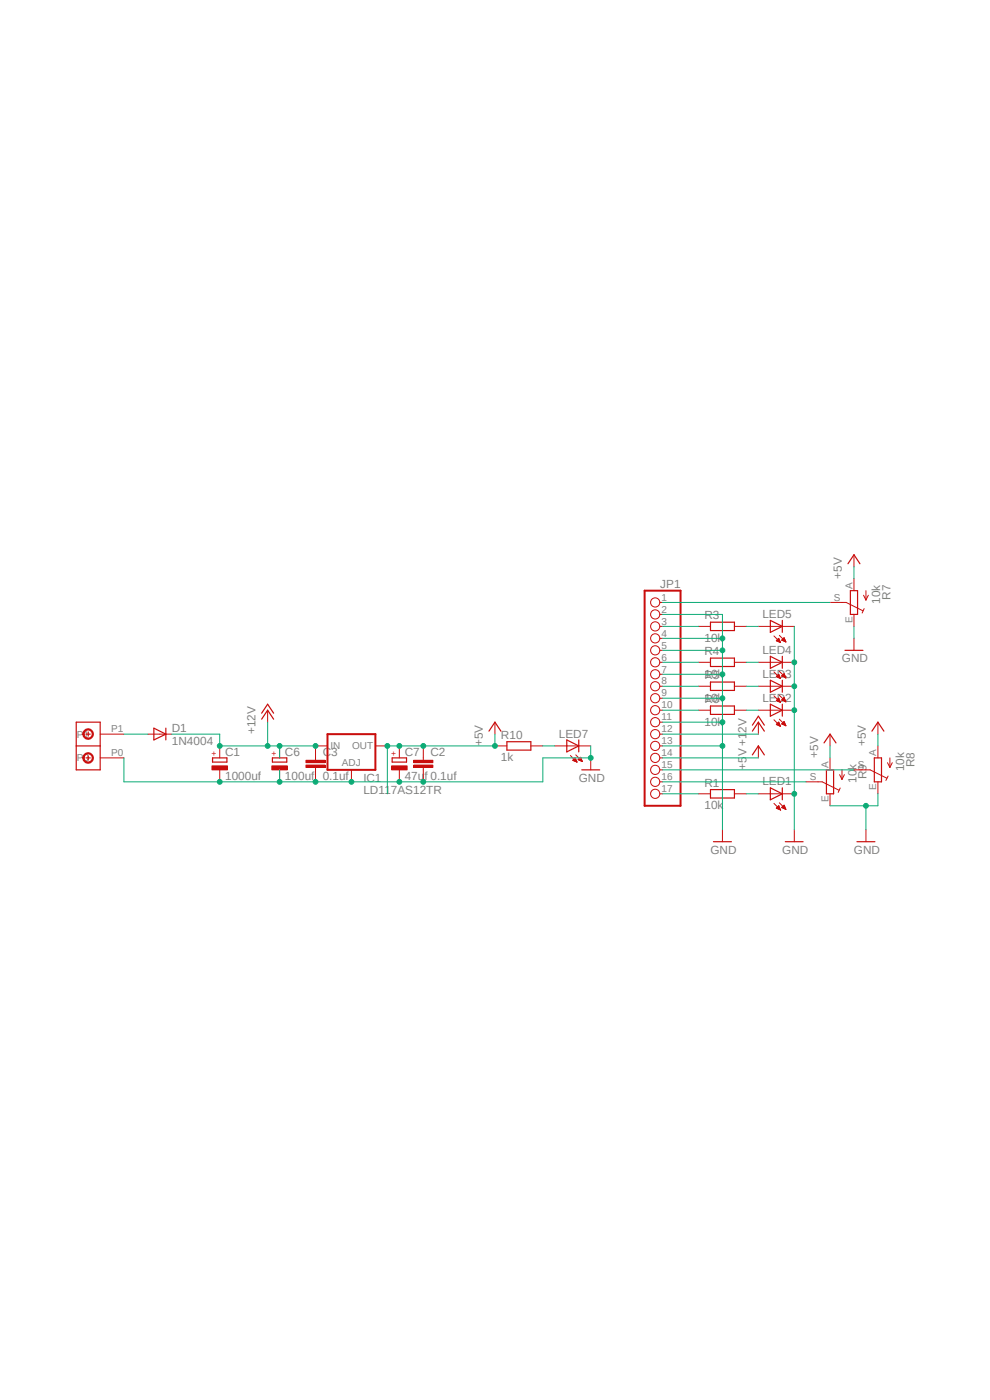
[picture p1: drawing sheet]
<svg xmlns="http://www.w3.org/2000/svg" width="210mm" height="297mm" viewBox="0 0 210 297" stroke-linecap="round" stroke-linejoin="round" font-family="sans-serif">
<path d="M16 115.3l178.8 66.4M194.8 115.3l-178.8 66.4" fill="none" stroke="#fff" stroke-width=".21"/>
<path d="M136.7 125.3h7.7v45.6h-7.7z" fill="none" stroke="#c90d0c" stroke-width=".42"/>
<g fill="none" stroke="#c90d0c" stroke-width=".21">
<path d="M181.1 117.7v2.5M140 127.8h.5M140 130.3h.5M140 132.9h.5M140 135.4h.5M140 138h.5M148.2 132.9h2.5M155.8 132.9h2.5M160.9 132.9h7.6M164.2 134.9l1.4 1.4M164.7 135.9l.5-.5 .4 .9zM164.7 135.9h.7"/>
<path d="M164.8 136h.6M164.8 135.8h.5M164.9 135.7h.4M165 136.1h.4M165 135.6h.3M165.1 135.6h.1M165.1 135.5h.1M165.2 136.1h.3M165.3 134.8l1.4 1.4M165.4 136.2h.1M165.8 135.8h.7M165.8 135.8l.9 .4"/>
<path d="M165.8 135.8l.5-.5 .4 .9M165.9 135.7h.6M166 135.9h.5M166 135.6h.5M166.1 135.6h.3M166.2 135.5h.2M166.2 136h.4M166.2 135.3h.1M166.4 136.1h.2M166.6 136.1h.1M176.1 127.8h3.4l3.5 1.8M181.1 122.8v2.5"/>
<path d="M181.1 130.3v2.6M181.1 135.4v2.6M183.2 126.3l.5 1M183.3 129.1l-.4 .9M183.7 125.3v2M184.2 126.3l-.5 1M140 140.5h.5M140 143h.5M140 145.6h.5M140 148.1h.5M140 150.7h.5M140 153.2h.5"/>
<path d="M140 155.7h.5M140 158.2h.5M148.2 140.5h2.5M148.2 145.6h2.5M148.2 150.7h2.5M155.8 140.5h2.5M155.8 145.6h2.5M155.8 150.7h2.5M160.9 140.5h7.6M160.9 145.6h7.6M160.9 150.7h7.6M160.9 153.2v2.5"/>
<path d="M160.9 158.2v2.6M164.2 152.7l1.4 1.4M164.2 147.6l1.4 1.4M164.2 142.5l1.4 1.4M164.7 143.6l.5-.6 .4 .9zM164.7 143.5h.7M164.7 153.7h.7M164.7 153.6h.7M164.7 148.6h.7M164.8 148.7h.6M164.8 143.4h.6M164.8 153.5h.5"/>
<path d="M164.8 148.5h.5M164.8 143.6h.6M164.8 143.3h.5M164.9 153.5h.4M164.9 148.4h.4M164.9 153.8h.5M164.9 143.3h.4M165 153.4h.2M165 148.8h.4M165 148.3h.3M165 143.7h.4M165.1 153.3h.1"/>
<path d="M165.1 148.2h.1M165.1 143.2h.1M165.1 148.1h.1M165.1 153.2h.1M165.1 153.9h.4M165.1 143.1h.1M165.2 153.2l-.5 .5 .9 .4M165.2 153.2l.4 .9M165.2 148.1l-.5 .5 .9 .4M165.2 148.1l.4 .9M165.2 148.8h.3M165.2 143.8h.3"/>
<path d="M165.3 152.6l1.4 1.4M165.3 147.5l1.4 1.4M165.3 142.4l1.4 1.4M165.4 154h.1M165.4 148.9h.1M165.4 143.9h.1M165.8 153.5h.7M165.8 148.5h.7M165.8 148.5l.9 .4M165.8 148.5l.5-.5 .4 .9M165.8 143.4h.7M165.8 143.4l.9 .4"/>
<path d="M165.8 143.4l.5-.5 .4 .9M165.9 143.3h.6M165.9 153.5h.6M165.9 148.4h.6M165.9 153.6h.6M166 153.4h.5M166 148.6h.6M166 148.3h.5M166 143.5h.6M166.1 153.3h.3M166.1 148.2h.3M166.1 143.2h.3"/>
<path d="M166.2 148.1h.2M166.2 153.2h.2M166.2 153.7h.4M166.2 143.1h.2M166.2 148.7h.4M166.2 143h.1M166.2 153.1h.1M166.2 148h.1M166.2 143.6h.4M166.3 153.1l-.5 .5 .9 .4M166.3 153.1l.4 .9M166.4 153.8h.2"/>
<path d="M166.4 148.8h.2M166.5 143.7h.1M166.6 153.9h.1M166.6 148.8h.1M166.7 143.8h.1M176.1 155.7v2.5M186.2 153.2v2.5M186.2 158.2v2.6M140 160.8h.5M140 163.3h.5M140 165.9h.5M140 168.4h.5"/>
<path d="M148.2 168.4h2.5M153.2 176v2.6M155.8 168.4h2.5M160.9 168.4h7.6M164.2 170.4l1.4 1.5M164.7 171.4l.5-.5 .4 .9zM164.7 171.5h.7M164.7 171.4h.7M164.8 171.3h.5M164.9 171.2h.4M164.9 171.6h.5M165 171.1h.2"/>
<path d="M165.1 171h.1M165.1 171.7h.4M165.2 170.9v.1M165.3 170.3l1.4 1.4M165.4 171.7h.1M165.8 171.3h.7M165.8 171.3l.5-.5 .4 .9zM165.9 171.2h.6M165.9 171.4h.6M166 171.1h.5M166.1 171h.3M166.2 171.5h.4"/>
<path d="M166.2 170.9h.2M166.3 170.9h.1M166.4 171.6h.2M166.6 171.7h.1M168.5 176v2.6M171 165.9h3.4l3.6 1.7M176.1 160.8v2.5M176.1 168.4v2.5M178.1 164.3l.5 1.1M178.2 167.2l-.4 .9M178.6 163.3v2.1M179.1 164.3l-.5 1.1"/>
<path d="M181.1 163.3h3.5l3.5 1.8M183.7 176v2.6M186.2 165.9v2.5M188.3 161.8l.5 1M188.4 164.6l-.5 1M188.8 160.8v2M189.3 161.8l-.5 1"/>
<circle cx="139" cy="127.8" r=".98"/>
<circle cx="139" cy="130.3" r=".98"/>
<circle cx="139" cy="135.4" r=".98"/>
<circle cx="139" cy="132.9" r=".98"/>
<circle cx="139" cy="138" r=".98"/>
<circle cx="139" cy="153.2" r=".98"/>
<circle cx="139" cy="145.6" r=".98"/>
<circle cx="139" cy="158.2" r=".98"/>
<circle cx="139" cy="143" r=".98"/>
<circle cx="139" cy="150.7" r=".98"/>
<circle cx="139" cy="140.5" r=".98"/>
<circle cx="139" cy="148.1" r=".98"/>
<circle cx="139" cy="155.7" r=".98"/>
<circle cx="139" cy="165.9" r=".98"/>
<circle cx="139" cy="160.8" r=".98"/>
<circle cx="139" cy="163.3" r=".98"/>
<circle cx="139" cy="168.4" r=".98"/>
</g>
<g fill="none" stroke="#c90d0c" stroke-width=".25">
<path d="M179.9 119.6l1.2-1.9 1.3 1.9M150.7 132h5.1v1.8h-5.1zM150.7 139.6h5.1v1.8h-5.1zM163.4 131.6l2.5 1.3-2.5 1.3zM163.4 139.2l2.5 1.3-2.5 1.3zM165.9 131.6v2.6M165.9 139.2v2.6M179.2 138h3.8M180.4 125.3h1.5v5h-1.5zM150.7 144.7h5.1v1.8h-5.1zM150.7 149.8h5.1v1.8h-5.1zM159.6 155.1l1.3-1.9 1.2 1.9"/>
<path d="M159.6 153.8l1.3-1.9 1.2 1.9M163.4 144.3l2.5 1.3-2.5 1.3zM163.4 149.4l2.5 1.3-2.5 1.2zM165.9 144.3v2.6M165.9 149.4v2.5M174.8 157.6l1.3-1.9 1.2 1.9M185 155.1l1.2-1.9 1.3 1.9M45.1 160.8h3v.9h-3zM150.7 167.5h5.1v1.8h-5.1zM151.3 178.6h3.9M159.6 160.1l1.3-1.9 1.2 1.9M163.4 167.1l2.5 1.3-2.5 1.3z"/>
<path d="M165.9 167.1v2.6M166.6 178.6h3.7M175.3 163.3h1.5v5.1h-1.5zM181.8 178.6h3.8M185.5 160.8h1.5v5.1h-1.5z"/>
</g>
<path d="M45 162.5h3.3v.8h-3.3z" fill-rule="evenodd" fill="#c90d0c"/>
<path d="M21.3 155.7h5M46.6 158.2v2.6M21.3 160.8h5M45 162.5h3.3v.8h-3.3zM46.6 163.3v2.6" fill="none" stroke="#c90d0c" stroke-width=".21"/>
<path d="M16.2 153.2h5.1v10.1h-5.1zM16.2 158.2h5.1" fill="none" stroke="#c90d0c" stroke-width=".25"/>
<path d="M17.9 160a1.12 1.12 0 0 1 1.8 .3 1.12 1.12 0 0 1-.8 1.6 1.12 1.12 0 0 1-1.3-1.1h.2a.87 .87 0 0 1 1.2-.9 .87 .87 0 0 1 .3 1.4 .87 .87 0 0 1-1.4-.2l-.1-.3h-.2z" fill-rule="evenodd" fill="#c90d0c"/>
<path d="M17.9 160a1.12 1.12 0 0 1 1.8 .3 1.12 1.12 0 0 1-.8 1.6 1.12 1.12 0 0 1-1.3-1.1h.2a.87 .87 0 0 1 1.2-.9 .87 .87 0 0 1 .3 1.4 .87 .87 0 0 1-1.4-.2l-.1-.3h-.2z" fill="none" stroke="#c90d0c" stroke-width=".21"/>
<path d="M17.9 154.9a1.12 1.12 0 0 1 1.8 .3 1.12 1.12 0 0 1-.7 1.6 1.12 1.12 0 0 1-1.4-1.1h.2a.87 .87 0 0 1 1.1-.9 .87 .87 0 0 1 .4 1.4 .87 .87 0 0 1-1.4-.2l-.1-.3h-.2z" fill-rule="evenodd" fill="#c90d0c"/>
<g fill="none" stroke="#c90d0c" stroke-width=".21">
<path d="M17.9 154.9a1.12 1.12 0 0 1 1.8 .3 1.12 1.12 0 0 1-.7 1.6 1.12 1.12 0 0 1-1.4-1.1h.2a.87 .87 0 0 1 1.1-.9 .87 .87 0 0 1 .4 1.4 .87 .87 0 0 1-1.4-.2l-.1-.3h-.2zM56.8 150.7v2.5M66.9 158.2h2.6M79.6 158.2h2.6M105 158.2h2.5M105 153.2v2.5M112.6 158.2h2.5M117.7 158.2h7.6M74.5 163.3v2.6M89.8 160.8v.5M89.8 162.8v.5M121 160.3l1.4 1.4"/>
<path d="M121.5 161.3l.5-.5 .4 .9zM121.5 161.3h.7M121.6 161.4h.7M121.6 161.2h.6M121.7 161.1h.4M121.8 161h.3M121.8 161.5h.5M121.9 160.9h.1M122 160.8h.1M122 161.5h.3M122.1 160.1l1.4 1.4M122.3 161.6h.1"/>
<path d="M122.6 161.2h.8M122.6 161.2l.9 .3M122.6 161.2l.5-.5 .4 .8M122.7 161.1h.6M122.8 161h.5M122.9 161.3h.5M122.9 160.9h.4M123 160.8h.2M123.1 161.4h.3M123.1 160.7h.1M123.3 161.5h.2M123.5 161.5h.1"/>
<path d="M125.3 160.8v2.5"/>
</g>
<path d="M18.2 155.7h.9M18.7 155.3v.9M55.5 152.6l1.3-1.9 1.2 1.9M55.5 151.3l1.3-1.9 1.2 1.9M103.7 155.1l1.3-1.9 1.3 1.9M107.5 157.4h5.1v1.7h-5.1zM120.2 157l2.6 1.2-2.6 1.3zM122.8 157v2.5M18.2 160.8h.9M18.7 160.4v.8M123.4 163.3h3.8" fill="none" stroke="#c90d0c" stroke-width=".25"/>
<path d="M69.5 155.7h10.1v7.6h-10.1z" fill="none" stroke="#c90d0c" stroke-width=".42"/>
<path d="M87.8 162.3h4v.5h-4z" fill-rule="evenodd" fill="#c90d0c"/>
<path d="M87.8 162.3h4v.5h-4z" fill="none" stroke="#c90d0c" stroke-width=".21"/>
<path d="M87.8 161.3h4v.5h-4z" fill-rule="evenodd" fill="#c90d0c"/>
<path d="M89.8 158.2v2.6M66.9 160.8v.5M66.9 162.8v.5M87.8 161.3h4v.5h-4zM89.8 163.3v2.6" fill="none" stroke="#c90d0c" stroke-width=".21"/>
<path d="M64.9 162.3h4.1v.5h-4.1z" fill-rule="evenodd" fill="#c90d0c"/>
<path d="M64.9 162.3h4.1v.5h-4.1z" fill="none" stroke="#c90d0c" stroke-width=".21"/>
<path d="M64.9 161.3h4.1v.5h-4.1z" fill-rule="evenodd" fill="#c90d0c"/>
<path d="M66.9 158.2v2.6M64.9 161.3h4.1v.5h-4.1zM66.9 163.3v2.6" fill="none" stroke="#c90d0c" stroke-width=".21"/>
<path d="M57.8 160.8h3v.9h-3z" fill="none" stroke="#c90d0c" stroke-width=".25"/>
<path d="M57.7 162.5h3.3v.8h-3.3z" fill-rule="evenodd" fill="#c90d0c"/>
<path d="M59.3 158.2v2.6M57.7 162.5h3.3v.8h-3.3zM59.3 163.3v2.6" fill="none" stroke="#c90d0c" stroke-width=".21"/>
<path d="M83.2 160.8h3v.9h-3z" fill="none" stroke="#c90d0c" stroke-width=".25"/>
<path d="M83.1 162.5h3.3v.8h-3.3z" fill-rule="evenodd" fill="#c90d0c"/>
<path d="M31.4 155.7h5M84.7 158.2v2.6M83.1 162.5h3.3v.8h-3.3zM84.7 163.3v2.6" fill="none" stroke="#c90d0c" stroke-width=".21"/>
<path d="M32.6 154.5l2.6 1.2-2.6 1.3zM35.2 154.5v2.5" fill="none" stroke="#c90d0c" stroke-width=".25"/>
<path d="M140.5 132.9h7.7M140.5 130.3h12.7v7.7M140.5 135.4h12.7M140.5 150.7h7.7M140.5 145.6h7.7M140.5 140.5h7.7M140.5 168.4h7.7" fill="none" stroke="#0dab76" stroke-width=".21"/>
<circle cx="153.2" cy="135.4" r=".51" fill="#0dab76"/>
<g fill="none" stroke="#0dab76" stroke-width=".21">
<path d="M140.5 138h12.7v5h-12.7"/>
<circle cx="153.2" cy="135.4" r=".51"/>
</g>
<circle cx="153.2" cy="138" r=".51" fill="#0dab76"/>
<g fill="none" stroke="#0dab76" stroke-width=".21">
<path d="M153.2 143v5.1h-12.7"/>
<circle cx="153.2" cy="138" r=".51"/>
</g>
<circle cx="153.2" cy="143" r=".51" fill="#0dab76"/>
<g fill="none" stroke="#0dab76" stroke-width=".21">
<path d="M153.2 148.1v5.1h-12.7"/>
<circle cx="153.2" cy="143" r=".51"/>
</g>
<circle cx="153.2" cy="148.1" r=".51" fill="#0dab76"/>
<g fill="none" stroke="#0dab76" stroke-width=".21">
<path d="M153.2 153.2v5h-12.7"/>
<circle cx="153.2" cy="148.1" r=".51"/>
</g>
<circle cx="153.2" cy="153.2" r=".51" fill="#0dab76"/>
<g fill="none" stroke="#0dab76" stroke-width=".21">
<path d="M153.2 158.2v17.8"/>
<circle cx="153.2" cy="153.2" r=".51"/>
</g>
<circle cx="153.2" cy="158.2" r=".51" fill="#0dab76"/>
<g fill="none" stroke="#0dab76" stroke-width=".21">
<path d="M168.5 132.9v12.7"/>
<circle cx="153.2" cy="158.2" r=".51"/>
</g>
<circle cx="168.5" cy="140.5" r=".51" fill="#0dab76"/>
<g fill="none" stroke="#0dab76" stroke-width=".21">
<path d="M168.5 145.6v5.1"/>
<circle cx="168.5" cy="140.5" r=".51"/>
</g>
<circle cx="168.5" cy="145.6" r=".51" fill="#0dab76"/>
<g fill="none" stroke="#0dab76" stroke-width=".21">
<path d="M168.5 150.7v17.7"/>
<circle cx="168.5" cy="145.6" r=".51"/>
</g>
<circle cx="168.5" cy="150.7" r=".51" fill="#0dab76"/>
<g fill="none" stroke="#0dab76" stroke-width=".21">
<path d="M168.5 168.4v7.6"/>
<circle cx="168.5" cy="150.7" r=".51"/>
</g>
<circle cx="168.5" cy="168.4" r=".51" fill="#0dab76"/>
<g fill="none" stroke="#0dab76" stroke-width=".21">
<path d="M183.7 170.9v5.1M186.2 168.4v2.5h-10.1"/>
<circle cx="168.5" cy="168.4" r=".51"/>
</g>
<circle cx="183.7" cy="170.9" r=".51" fill="#0dab76"/>
<g fill="none" stroke="#0dab76" stroke-width=".21">
<path d="M181.1 132.9v2.5M125.3 158.2v2.6"/>
<circle cx="183.7" cy="170.9" r=".51"/>
</g>
<circle cx="125.3" cy="160.8" r=".51" fill="#0dab76"/>
<g fill="none" stroke="#0dab76" stroke-width=".21">
<path d="M125.3 160.8h-10.2v5.1"/>
<circle cx="125.3" cy="160.8" r=".51"/>
</g>
<circle cx="46.6" cy="165.9" r=".51" fill="#0dab76"/>
<circle cx="46.6" cy="165.9" r=".51" fill="none" stroke="#0dab76" stroke-width=".21"/>
<circle cx="74.5" cy="165.9" r=".51" fill="#0dab76"/>
<g fill="none" stroke="#0dab76" stroke-width=".21">
<path d="M84.7 165.9h5.1"/>
<circle cx="74.5" cy="165.9" r=".51"/>
</g>
<circle cx="84.7" cy="165.9" r=".51" fill="#0dab76"/>
<g fill="none" stroke="#0dab76" stroke-width=".21">
<path d="M66.9 165.9h17.8"/>
<circle cx="84.7" cy="165.9" r=".51"/>
</g>
<circle cx="66.9" cy="165.9" r=".51" fill="#0dab76"/>
<g fill="none" stroke="#0dab76" stroke-width=".21">
<path d="M59.3 163.3v2.6h7.6"/>
<circle cx="66.9" cy="165.9" r=".51"/>
</g>
<circle cx="59.3" cy="165.9" r=".51" fill="#0dab76"/>
<g fill="none" stroke="#0dab76" stroke-width=".21">
<path d="M46.6 165.9h12.7M89.8 165.9h25.3"/>
<circle cx="59.3" cy="165.9" r=".51"/>
</g>
<circle cx="89.8" cy="165.9" r=".51" fill="#0dab76"/>
<g fill="none" stroke="#0dab76" stroke-width=".21">
<path d="M140.5 127.8h35.6M158.3 132.9h2.6M181.1 120.2v2.6M82.2 158.2v10.2M84.7 158.2h5.1M158.3 150.7h2.6M158.3 145.6h2.6M158.3 140.5h2.6M176.1 158.2v2.6M186.2 155.7v2.5M26.3 160.8v5.1h20.3M140.5 165.9h30.5"/>
<path d="M140.5 163.3h40.6M140.5 160.8h20.4M158.3 168.4h2.6"/>
<circle cx="89.8" cy="165.9" r=".51"/>
</g>
<circle cx="82.2" cy="158.2" r=".51" fill="#0dab76"/>
<g fill="none" stroke="#0dab76" stroke-width=".21">
<path d="M82.2 158.2h2.5"/>
<circle cx="82.2" cy="158.2" r=".51"/>
</g>
<circle cx="84.7" cy="158.2" r=".51" fill="#0dab76"/>
<g fill="none" stroke="#0dab76" stroke-width=".21">
<path d="M89.8 158.2h15.2"/>
<circle cx="84.7" cy="158.2" r=".51"/>
</g>
<circle cx="89.8" cy="158.2" r=".51" fill="#0dab76"/>
<g fill="none" stroke="#0dab76" stroke-width=".21">
<path d="M105 155.7v2.5"/>
<circle cx="89.8" cy="158.2" r=".51"/>
</g>
<circle cx="105" cy="158.2" r=".51" fill="#0dab76"/>
<g fill="none" stroke="#0dab76" stroke-width=".21">
<path d="M56.8 153.2v5h-10.2v-2.5M140.5 155.7h20.4"/>
<circle cx="105" cy="158.2" r=".51"/>
</g>
<circle cx="46.6" cy="158.2" r=".51" fill="#0dab76"/>
<g fill="none" stroke="#0dab76" stroke-width=".21">
<path d="M59.3 158.2h7.6"/>
<circle cx="46.6" cy="158.2" r=".51"/>
</g>
<circle cx="66.9" cy="158.2" r=".51" fill="#0dab76"/>
<g fill="none" stroke="#0dab76" stroke-width=".21">
<path d="M59.3 158.2v2.6"/>
<circle cx="66.9" cy="158.2" r=".51"/>
</g>
<circle cx="59.3" cy="158.2" r=".51" fill="#0dab76"/>
<g fill="none" stroke="#0dab76" stroke-width=".21">
<path d="M56.8 158.2h2.5"/>
<circle cx="59.3" cy="158.2" r=".51"/>
</g>
<circle cx="56.8" cy="158.2" r=".51" fill="#0dab76"/>
<g fill="none" stroke="#0dab76" stroke-width=".21">
<path d="M26.3 155.7h5.1M36.4 155.7h10.2M115.1 158.2h2.6"/>
<circle cx="56.8" cy="158.2" r=".51"/>
</g>
<g font-size="2.5" fill="#808080">
<text x="140" y="124.7">JP1</text>
<text x="178.6" y="122.8" transform="rotate(-90 178.6 122.8)">+5V</text>
<text x="149.4" y="131.4">R3</text>
<text x="161.7" y="131.1">LED5</text>
<text x="186.7" y="128.1" transform="rotate(-90 186.7 128.1)">10k</text>
<text x="188.9" y="127.3" transform="rotate(-90 188.9 127.3)">R7</text>
<text x="149.4" y="136.2">10k</text>
<text x="149.4" y="143.8">10k</text>
<text x="149.4" y="139">R4</text>
<text x="161.7" y="143.8">LED3</text>
<text x="161.7" y="138.7">LED4</text>
<text x="178.6" y="140.5">GND</text>
<text x="149.4" y="148.9">10k</text>
<text x="149.4" y="144.1">R5</text>
<text x="149.4" y="149.1">R6</text>
<text x="161.7" y="148.9">LED2</text>
<text x="36.4" y="155.2">D1</text>
<text x="54.2" y="155.7" transform="rotate(-90 54.2 155.7)">+12V</text>
<text x="149.4" y="154">10k</text>
<text x="36.4" y="158">1N4004</text>
<text x="47.8" y="160.3">C1</text>
<text x="60.5" y="160.3">C6</text>
<text x="68.5" y="160.4">C3</text>
<text x="85.9" y="160.3">C7</text>
<text x="91.3" y="160.4">C2</text>
<text x="102.4" y="158.2" transform="rotate(-90 102.4 158.2)">+5V</text>
<text x="106.3" y="161.5">1k</text>
<text x="106.3" y="156.8">R10</text>
<text x="118.5" y="156.5">LED7</text>
<text x="173.5" y="160.8" transform="rotate(-90 173.5 160.8)">+5V</text>
<text x="183.7" y="158.2" transform="rotate(-90 183.7 158.2)">+5V</text>
<text x="47.8" y="165.4">1000uf</text>
<text x="60.5" y="165.4">100uf</text>
<text x="68.5" y="165.5">0.1uf</text>
<text x="77.1" y="165.9">IC1</text>
<text x="85.9" y="165.4">47uf 0.1uf</text>
<text x="122.8" y="165.9">GND</text>
<text x="149.4" y="166.9">R1</text>
<text x="158.3" y="163.3" transform="rotate(-90 158.3 163.3)">+5V +12V</text>
<text x="161.7" y="166.6">LED1</text>
<text x="181.7" y="166.1" transform="rotate(-90 181.7 166.1)">10k</text>
<text x="183.8" y="165.3" transform="rotate(-90 183.8 165.3)">R9</text>
<text x="191.8" y="163.6" transform="rotate(-90 191.8 163.6)">10k</text>
<text x="194" y="162.7" transform="rotate(-90 194 162.7)">R8</text>
<text x="77.1" y="168.4">LD117AS12TR</text>
<text x="149.4" y="171.7">10k</text>
<text x="150.7" y="181.1">GND</text>
<text x="165.9" y="181.1">GND</text>
<text x="181.1" y="181.1">GND</text>
</g>
<g font-size="2.1" fill="#808080">
<text x="180.8" y="124.9" transform="rotate(-90 180.8 124.9)">A</text>
<text x="140.3" y="127.5">1</text>
<text x="140.3" y="130">2</text>
<text x="176.9" y="127.5">S</text>
<text x="140.3" y="132.5">3</text>
<text x="140.3" y="135.1">4</text>
<text x="140.3" y="137.6">5</text>
<text x="180.8" y="132.1" transform="rotate(-90 180.8 132.1)">E</text>
<text x="140.3" y="140.2">6</text>
<text x="140.3" y="142.7">7</text>
<text x="140.3" y="145.2">8</text>
<text x="140.3" y="147.7">9</text>
<text x="23.6" y="155.4">P1</text>
<text x="140.3" y="150.3">10</text>
<text x="140.3" y="152.8">11</text>
<text x="140.3" y="155.4">12</text>
<text x="16.3" y="161.5">P0</text>
<text x="16.3" y="156.5">P1</text>
<text x="23.6" y="160.4">P0</text>
<text x="70.1" y="158.9">IN</text>
<text x="74.7" y="158.9">OUT</text>
<text x="140.3" y="157.9">13</text>
<text x="140.3" y="160.4">14</text>
<text x="185.9" y="160.4" transform="rotate(-90 185.9 160.4)">A</text>
<text x="72.5" y="162.6">ADJ</text>
<text x="140.3" y="163">15</text>
<text x="140.3" y="165.5">16</text>
<text x="171.8" y="165.5">S</text>
<text x="175.7" y="163" transform="rotate(-90 175.7 163)">A</text>
<text x="181.9" y="163">S</text>
<text x="185.9" y="167.6" transform="rotate(-90 185.9 167.6)">E</text>
<text x="140.3" y="168.1">17</text>
<text x="175.7" y="170.2" transform="rotate(-90 175.7 170.2)">E</text>
</g>
<g font-size="1.8" fill="#c90d0c">
<text x="46" y="160.4" transform="rotate(-90 46 160.4)">+</text>
<text x="58.7" y="160.4" transform="rotate(-90 58.7 160.4)">+</text>
<text x="84.1" y="160.4" transform="rotate(-90 84.1 160.4)">+</text>
</g>
</svg>
